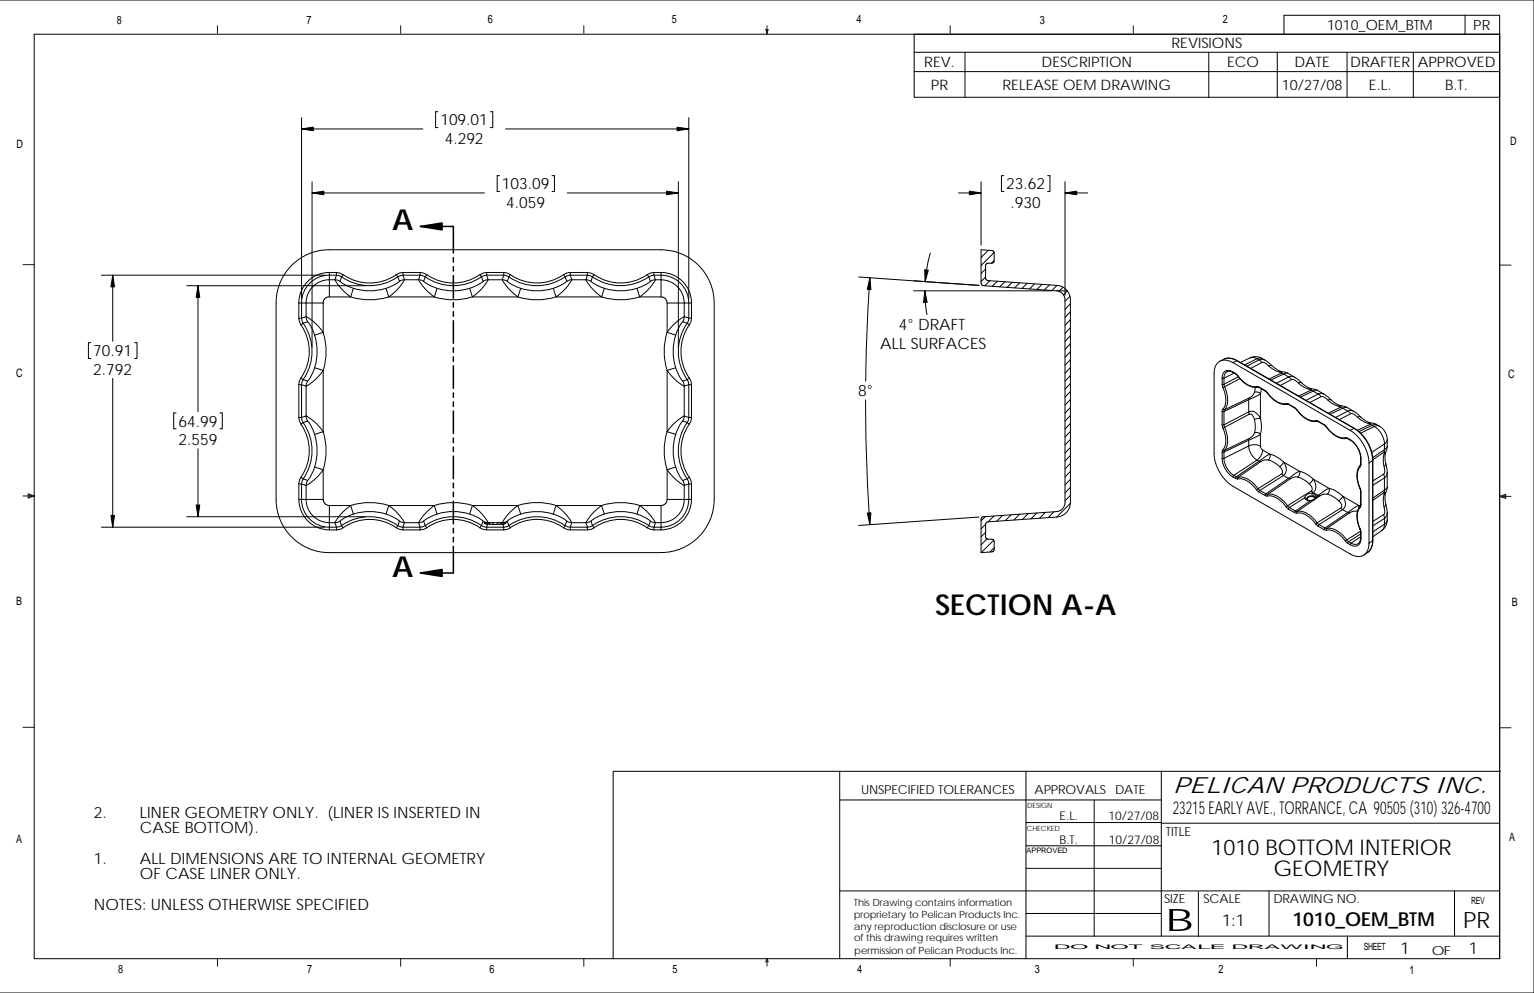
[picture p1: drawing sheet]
<svg xmlns="http://www.w3.org/2000/svg" width="432mm" height="279mm" viewBox="0 0 432 279" stroke-linecap="round" stroke-linejoin="round" font-family="sans-serif">
<g fill="none" stroke="#191924" stroke-width=".28">
<path d="M61.2 7.2v2.2M112.8 7.2v2.2M164.3 7.2v2.2M215.6 8.3h.6l-.3 1.1zM215.7 8.3l.2 1.1M215.9 7.2v2.2M216 8.3l-.1 1.1M267.5 7.2v2.2M319 7.2v2.2M422.1 9.4v260.3M6.5 74.5h3.2M422.1 74.6h3.2"/>
<path d="M6.5 139.6h3.2M7.9 139l1.8 .6-1.8 .5zM7.9 139.3l1.8 .3M9.7 139.6l-1.8 .2M422.1 139.7l1.7 .2M422.1 139.7l1.7-.6v1.2zM422.1 139.7h3.2M423.8 139.4l-1.7 .3M6.5 204.6h3.2M422.1 204.8h3.2M61.2 269.7v2.2M112.8 269.7v2.2"/>
<path d="M164.3 269.7v2.2M215.9 269.7v2.2M215.9 269.7l.3 .9h-.6zM267.5 269.7v2.2M319 269.7v2.2M370.6 269.7v2.2"/>
</g>
<g fill="none" stroke="#000" stroke-width=".28">
<path d="M0 0h431.8v279.4h-431.8M257.3 14.7h164.8M257.3 9.6h164.8v17.8h-164.8zM271.6 14.7v12.7M340.3 14.7v12.7M359.5 14.7v12.7M379.2 14.7v12.7M397.8 14.7v12.7M412.4 4.3v5.4M422.1 9.6h-412.5v260.1h412.5v-265.4h-60.7v5.4M84.9 36.3h34.1M84.9 33.1v50.9"/>
<path d="M123.3 31.4h-.7v4.5h.7M138 31.4h.7v4.5h-.7M142.3 36.3h51.6M193.9 33.1v50.9M257.3 20.2h164.8M87.8 54.3h48.6M87.8 51.1v46.5M140.6 49.4h-.6v4.5h.6M155.4 49.4h.7v4.5h-.7M159.7 54.3h31.2M190.9 51.1v46.5M269.8 54.3h6.4"/>
<path d="M276.2 51.1v17.9M282.6 49.4h-.7v4.5h.7M294.9 49.4h.7v4.5h-.7M299.8 51.1v32M299.8 54.3h6.3M28.6 77.4h62.8M31.7 77.4v18.6M82.1 74.7a14.9 14.9 0 0 1 10.6-4.4h93.4a15 15 0 0 1 14.9 15v55.2a15 15 0 0 1-14.9 15h-93.4a15 15 0 0 1-15-15v-55.2a14.8 14.8 0 0 1 4.4-10.6zM92.7 76.7v.7h2M92.7 76.7a8.6 8.6 0 0 0-8.6 8.6M92.7 76.7h2M94.3 78.7a14.4 14.4 0 0 0 4.4 4.8"/>
<path d="M94.3 78.7h-1.6v-1.3a7.8 7.8 0 0 0-7.8 7.9M94.3 78.7l1.4 .4M94.7 77.4l-.4 1.3M94.7 77.4l1.5 .5M94.7 76.7v.7M94.7 76.7l1 .1 .9 .5M95.7 79.1a14.3 14.3 0 0 0 16.7 0M96.2 77.9l-.5 1.2M96.2 77.9a13.8 13.8 0 0 0 15.8 0M96.6 77.3l-.4 .6M96.6 77.3a13 13 0 0 0 14.9 0M111.5 77.3l.5 .6"/>
<path d="M112 77.9l1.4-.5 .4 1.3M112 77.9l.4 1.2M113.4 76.7v.7h4.8M113.4 76.7h4.8M113.4 76.7l-.9 .1-1 .5M113.8 78.7a13.9 13.9 0 0 1-4.4 4.8M113.8 78.7h4.1M113.8 78.7l-1.4 .4M117.9 78.7a14.1 14.1 0 0 0 4.4 4.8M117.9 78.7l1.4 .4M118.2 77.4l-.3 1.3M118.2 76.7v.7"/>
<path d="M118.2 77.4l1.5 .5M118.2 76.7l1 .1 .9 .5M119.3 79.1a14.3 14.3 0 0 0 16.7 0M119.7 77.9l-.4 1.2M119.7 77.9a13.8 13.8 0 0 0 15.8 0M120.1 77.3l-.4 .6M120.1 77.3a13.1 13.1 0 0 0 15 0M135.1 77.3l.4 .6M135.5 77.9l.5 1.2M137 76.7v.7l-1.5 .5M137 76.7h4.8M137 76.7l-.9 .1-1 .5"/>
<path d="M137.4 78.7a14.1 14.1 0 0 1-4.4 4.8M137.4 78.7h4M137.4 78.7l-1.4 .4M141.4 78.7a14.3 14.3 0 0 0 4.4 4.8M141.4 78.7l1.4 .4M141.8 77.4l-.4 1.3M141.8 77.4h-4.8l.4 1.3M141.8 76.7v.7M141.8 76.7l1 .1 .9 .5M142.8 79.1l1.5 1.1 2.3 .9M143.2 77.9a13.8 13.8 0 0 0 15.9 0M143.3 77.9l-.5 1.2"/>
<path d="M143.7 77.3l-.4 .6-1.5-.5M158.6 77.3a13 13 0 0 1-14.9 0M158.6 77.3l.5 .6M159.1 77.9l.4 1.2M159.5 79.1a14.4 14.4 0 0 1-12.9 2M160.5 76.7v.7l-1.4 .5M160.5 76.7h4.8M160.5 76.7l-.9 .1-1 .5M160.9 78.7a13.9 13.9 0 0 1-4.4 4.8M160.9 78.7h4M160.9 78.7l-1.4 .4M164.9 78.7a14.4 14.4 0 0 0 4.5 4.8"/>
<path d="M164.9 78.7l1.4 .4M165.3 76.7v.7M165.3 77.4l-.4 1.3M165.3 77.4h-4.8l.4 1.3M165.3 76.7l1 .1 .9 .5M166.3 79.1a14.3 14.3 0 0 0 16.8 0M167.2 77.3l-.4 .6-1.5-.5M167.2 77.3a13.1 13.1 0 0 0 15 0M182.2 77.3l.4 .6M182.6 77.9a13.8 13.8 0 0 1-15.8 0l-.5 1.2M182.6 77.9l.5 1.2M184.1 76.7v.7l-1.5 .5"/>
<path d="M184.1 76.7l-.9 .1-1 .5M184.1 76.7h2M184.5 78.7a13.9 13.9 0 0 1-4.4 4.8M184.5 78.7h1.6M184.5 78.7l-1.4 .4M186.1 78.7a6.3 6.3 0 0 1 6.4 6.6h-4.7M186.1 78.7v4.8M186.1 77.4a7.9 7.9 0 0 1 7.8 7.9h.7M186.1 76.7v.7M186.1 77.4h-2l.4 1.3M186.1 77.4v1.3M186.1 76.7a8.6 8.6 0 0 1 8.6 8.6"/>
<path d="M241.7 77.9l33.9 2.4-18.3-1.3M244.9 78.1l-.9 15.3-.3 13.9M261.9 71.2l-1 4-.5 4M277.4 75.7l-1.2 1.3M277.4 77.9l-1.2 1.3M278.2 70.4l-2 2.1M278.6 79l-1.4 1.4M279.8 71.1l-3.6 3.6M279.8 73.3l-.7 .8M280.7 79.1l-1.4 1.5M282.8 79.3l-1.4 1.4M284.9 79.4l-1.4 1.5"/>
<path d="M287 79.6l-1.4 1.4M289.1 79.7l-1.4 1.5M291.2 79.9l-1.4 1.4M25.6 96.4h-.7v4.5h.7M37.9 96.4h.7v4.5h-.7M52.6 80.4h50.2M55.7 80.4v35.4M84.1 85.3h.8M84.1 85.3v4.2M84.7 91.4a13 13 0 0 1 0 15M84.9 85.3v4.2h-.8M84.9 85.3h1.3"/>
<path d="M86.2 85.3h4.8M86.2 89.1a13.4 13.4 0 0 1 4.8 4.4M86.2 85.3v3.8M86.2 89.1l-1.3 .4 .4 1.5-.6 .4-.4-.8-.2-1.1M86.2 89.1l.4 1.4M86.6 90.5a14.4 14.4 0 0 1 0 16.8M86.6 90.5l-1.3 .5a13.8 13.8 0 0 1 0 15.8M91 93.5l-2.4 .8M91 85.3v8.2M91 93.5a17.9 17.9 0 0 1 0 10.7M92.7 83.5v-4.8a6.5 6.5 0 0 0-6.5 6.6M92.7 83.5h6"/>
<path d="M92.7 83.5l-1.1 .4-.5 .6-.1 .8M98.7 83.5a18 18 0 0 0 10.7 0M99.5 81.1l-.8 2.4M108.7 81.1l.7 2.4M109.4 83.5h12.9M122.3 83.5a18 18 0 0 0 10.7 0M123 81.1l-.7 2.4M132.2 81.1l.8 2.4M133 83.5h12.8M146.6 81.1l-.8 2.4M155.7 81.1l.8 2.4M156.5 83.5a17.8 17.8 0 0 1-10.7 0"/>
<path d="M156.5 83.5h12.9M169.4 83.5a18 18 0 0 0 10.7 0M170.1 81.1l-.7 2.4M179.3 81.1l.8 2.4M180.1 83.5h6M186.1 83.5l1.2 .5 .5 1.3M187.8 85.3v8.2M187.8 93.5l2.4 .8M187.8 93.5a17.6 17.6 0 0 0 0 10.7M192.2 90.5l1.2 .5a13.7 13.7 0 0 0 0 15.8M192.2 90.5a14.3 14.3 0 0 0 0 16.8M192.6 89.1a14 14 0 0 0-4.8 4.4"/>
<path d="M192.6 89.1l1.3 .4M192.6 89.1l-.4 1.4M192.6 89.1v-3.8h1.3v4.2M193.9 89.5h.7M193.9 89.5l-.5 1.5 .7 .4M194.1 91.4a13 13 0 0 0-.1 15M194.6 89.5l-.1 1-.4 .9M194.6 85.3v4.2M257.2 81.8h38.9M260.3 81.8l.2 3.8 .4 3M293.3 80l-1.4 1.4M295.4 80.2l-1.4 1.4"/>
<path d="M297.4 81.8l3 .1-1 1.1M297.5 80.3l-1.4 1.4M297.5 80.3l-19.6-1.4-.5-.7v-3.6l.5-.5 1.5-.1 .3-.2 .1-2.8-.4-.5-3.2-.2-.1 9.4 .4 .6 21.1 1.5 1.3 .6 .8 1.3 .1 57.7-.2 .8-.4 .8-.7 .6-1.1 .3M297.5 80.3l.5 .1a4.1 4.1 0 0 1 3.2 2.8l.1 1v57.2l-.1 1.1-1.2 1.9-.9 .6-1 .4-20.3 1.5-.4 .5 .1 3.9 .5 .4h1.4l.4 .5v2.6l-.6 .5M299.2 80.8l-1.1 1.2M301.2 83.4l-1.4 1.4M301.3 85.5l-1.5 1.5M301.3 87.7l-1.5 1.6M301.3 90l-1.5 1.5M301.3 92.2l-1.5 1.6M301.3 94.5l-1.5 1.5M301.3 96.7l-1.5 1.6"/>
<path d="M301.3 99l-1.5 1.5M31.7 106.5v41.8M49.6 116.2h-.7v4.4h.7M61.9 116.2h.7v4.4h-.7M84.1 108.2h.8M84.1 117.5l.2 1 .4 .8 .6-.4M84.1 108.2v9.3M84.7 119.3a13 13 0 0 1 0 15M84.7 106.4l.6 .4M84.7 106.4l-.4 .9-.2 .9M84.9 108.2l1.3 .4M84.9 108.2v9.3h-.8"/>
<path d="M85.3 106.8l1.3 .5M85.3 118.9a13.8 13.8 0 0 1 0 15.8M85.3 106.8l-.4 1.4M86.2 117.1a13.4 13.4 0 0 1 4.8 4.4M86.2 117.1l.4 1.4M86.2 117.1l-1.3 .4 .4 1.4M86.2 108.6v8.5M86.6 118.5l-1.3 .4M86.6 118.5a14.4 14.4 0 0 1 0 16.7M86.6 107.3l-.4 1.3M88.6 103.5l2.4 .7M91 104.2v17.3"/>
<path d="M91 104.2a14 14 0 0 1-4.8 4.4M187.8 104.2a14 14 0 0 0 4.8 4.4M187.8 104.2v17.3M190.2 103.5l-2.4 .7M192.2 118.5l1.2 .4M192.2 118.5a14.3 14.3 0 0 0 0 16.7M192.2 107.3l.4 1.3M192.6 117.1l1.3 .4M192.6 117.1l-.4 1.4M192.6 117.1a14 14 0 0 0-4.8 4.4M192.6 108.6v8.5M193.4 106.8l.7-.4 .4 .8 .1 1"/>
<path d="M193.4 106.8l-1.2 .5M193.4 106.8l.5 1.4M193.4 118.9a13.7 13.7 0 0 0 0 15.8l.7-.4 .4 .9 .1 1M193.4 118.9l.7 .4M193.9 108.2l-1.3 .4M193.9 117.5h.7M193.9 108.2h.7M193.9 117.5l-.5 1.4M193.9 108.2v9.3M194.1 119.3a13 13 0 0 0-.1 15M194.6 117.5l-.1 .9-.4 .9M194.6 108.2v9.3"/>
<path d="M243.6 112.5a500.1 500.1 0 0 0 1.3 35.1M301.3 101.2l-1.5 1.5M301.3 103.5l-1.5 1.5M301.3 105.7l-1.5 1.5M301.3 107.9l-1.5 1.6M301.3 110.2l-1.5 1.5M301.3 112.4l-1.5 1.6M301.3 114.7l-1.5 1.5M301.3 116.9l-1.5 1.5M301.3 119.2l-1.5 1.5M344 108.1l.2 .9M344 119.5l.2 .9"/>
<path d="M344 106.4v1.7M344 115.8v3.7M344 119.5h.5M344.2 109a6 6 0 0 1 0 6.1M344.2 115.1l-.2 .7M344.2 115.1l.5 .2M344.5 119.5l.2 .7M344.7 108.8a6.5 6.5 0 0 1 0 6.5M344.7 108.8l-.5 .2M344.7 115.3l-.2 .5h-.5M344.8 101a4 4 0 0 1 3.5 .5M345.4 104.6l.9-.1 .8 .3"/>
<path d="M345.4 104.6a2.66 2.66 0 0 0-1 1.8h-.4M345.4 104.6h.1M347 104.6a1.84 1.84 0 0 0-2.1-.2 1.84 1.84 0 0 0-.9 2M347 104.6l.7 .5M347 102a3.2 3.2 0 0 0-3.7-.3 3.2 3.2 0 0 0-1.5 3.4v22.6a11.7 11.7 0 0 0 5.2 9.1l33 19.1a3.2 3.2 0 0 0 3.8 .3 3.2 3.2 0 0 0 1.6-3.4M347 102l33 19.1M347 104.6l.1 .2M347.1 104.8l.7 .4M347.4 105l-2.9 1.4v1.7h-.5M347.7 105.1l.7 .6M347.7 105.1l.1 .1M347.8 105.2l.6 .5"/>
<path d="M347.8 105.2h.1M348.1 101.5l-1.1 .5M348.1 101.5l33 19M348.1 101.5a3.8 3.8 0 0 0-3.5-.5l-1.1 .6M348.3 101.5h-.2M348.3 101.5l33 19M348.4 105.7a6.4 6.4 0 0 0 5.7 3.2M348.4 105.7a6 6 0 0 0 5.3 3M348.4 105.7h.1M348.6 106l-4.1 2.1 .2 .7M349 106.5l-4.3 2.3M351.5 112.5v3.4l-7 3.6"/>
<path d="M351.5 112.5l-7 3.3v3.7M351.6 116.5a1.82 1.82 0 0 1 1.6 2.1 4.2 4.2 0 0 1-1.3 4.7l-7.2 3.4M351.6 116.5l-.1-.5a2.47 2.47 0 0 1 3.3 1.8l-1.7 .2M351.6 116.5l-6.9 3.7M351.6 112l-.1 .5M351.9 100.7l-2.8 1.3M351.9 100.7a4.7 4.7 0 0 1 5.2 1.3l2.2 1.9 1.5 .7M351.9 100.7l1.1-.1a1.24 1.24 0 0 0 1.6 .1l.7 .2M353.1 110.4l.9-.1 .8 .4-.9 .7-2.4 1.1M353.3 109a3.1 3.1 0 0 1-1.7 3l-6.9 3.3M353.7 108.7l.4 .2M353.7 108.7l.7 .2"/>
<path d="M354.1 108.9l.4 .2M354.4 108.9l.1 .2M354.4 108.9l1.7 1M354.4 101.3l.8 .7M354.4 101.3l-3.4 1.7M354.4 101.3l-.6-.4-3.4 1.8M354.4 101.3l.7-.2 1.1 .3M354.5 109.1l1.7 .9M355 109.4l-.2 1.3v7.1a8.3 8.3 0 0 1 0 4.3v3.6l.2 .4 .4 .5 2.1 1.2a8.1 8.1 0 0 1 3.8 2.2l4.5 2.6a8 8 0 0 1 3.8 2.2l4.6 2.6a7.9 7.9 0 0 1 3.8 2.2l4.9 2.7M355.2 102h.7l1.3 1M355.2 102l-3.1 1.7M356.1 109.9l.1 .1"/>
<path d="M356.1 109.9l.6 .6M356.2 110l.5 .6M356.2 110h.1M356.7 110.6a6.4 6.4 0 0 0 5.7 3.1M356.7 110.5v.1M356.7 110.5a6 6 0 0 0 5.3 3M357.2 103l1.6 1.2 1.3 .5M358 102.9l-.8 .1M360.1 104.7l.7 .1-.3 .3M360.5 105.1l-3.3 1.5M360.8 104.6l1.6 .4M360.8 104.6l-.7 .1"/>
<path d="M362 113.5l.4 .2M362 113.5l.7 .2M362.4 113.7l.4 .2M362.4 105l2.6 1.5 1.3 1.2M362.4 105l-.1-.1a1.81 1.81 0 0 1-1.8 .2M362.7 113.7l.1 .2M362.7 113.7l1.7 1M362.7 106.1l.8 .7M362.7 106.1l-3.4 1.7M362.7 106.1l-1.4-.9-3.6 1.7M362.7 106.1l.8-.2 1 .3M362.8 113.9l1.7 .9"/>
<path d="M363.5 106.8l-3.1 1.7M363.5 106.8h.7l1.3 1M364.4 114.7l.1 .1M364.4 114.7l.7 .6M364.5 114.8l.5 .6M365 115.4a6.3 6.3 0 0 0 5.7 3.2M365.1 115.3l-.1 .1M365.1 115.3a6 6 0 0 0 5.3 3M365.5 107.8l1.6 1.2 1.3 .5M366.4 107.7l1.3 1 1.5 .7M366.4 107.7l-.9 .1M368.4 109.5l.7 .1-.2 .3"/>
<path d="M368.9 109.9l-3.4 1.5M369.2 109.4l-.8 .1M369.2 109.4l1.6 .4M370.4 118.3l.3 .3M370.4 118.3l.6 .2M370.7 118.6l.4 .1M370.8 109.8l-.2-.1a1.85 1.85 0 0 1-1.7 .2M370.8 109.8l2.5 1.5 1.4 1.2M371 118.5l.1 .2M371 118.5l1.7 1M371.1 110.9l.7-.2 1 .3M371.1 110.9l.8 .7"/>
<path d="M371.1 110.9l-3.5 1.7M371.1 110.9l-1.4-.9-3.6 1.7M371.1 118.7l1.7 .9M371.9 111.6l-3.2 1.7M371.9 111.6h.7l1.2 1M372.7 119.5l.1 .1M372.7 119.5l.7 .6M372.8 119.6l.6 .6M373.8 112.6l1.2 .9 1.7 .8M374.7 112.5l-.9 .1M374.7 112.5a6.4 6.4 0 0 0 2.8 1.7M376.7 114.3l.8 .2-.3 .2"/>
<path d="M377.2 114.7l-3.4 1.5M377.5 114.2l-.8 .1M377.5 114.2l1.6 .4M379.1 114.6h-.2a1.92 1.92 0 0 1-1.7 .1M379.1 114.6l2.6 1.5 1.3 1.2M379.4 115.7l.7-.2 1 .3M379.4 115.7l-1.4-.8-3.6 1.6M379.4 115.7l.8 .7M379.4 115.7l-3.4 1.8M380.2 116.4l-3.2 1.7M380.2 116.4l.9 .2 1 .8M382.1 117.4l1.7 1.2 1.3 .5"/>
<path d="M383 117.3l-.9 .1M383 117.3a6.4 6.4 0 0 0 2.8 1.7M385.1 119.1l.7 .2-.3 .2M385.5 119.5l-3.4 1.6M385.8 119l-.7 .1M385.8 119l1.6 .4M386.9 120l-.6-.3-3.8 1.7M386.9 120l-3.9 1.9M386.9 120a6.2 6.2 0 0 1 2.8 4.9M387.4 119.4h-.1a1.88 1.88 0 0 1-1.8 .1M387.4 119.4l.9 .5M388.3 119.9l-.7-.1-.7 .2"/>
<path d="M388.3 119.9a4.5 4.5 0 0 1 2.2 3.8M55.7 126.3v19.1M84.1 136.2h.8M84.7 134.3l.6 .4M84.7 134.3l-.4 .9-.2 1M84.9 136.2l1.3 .4M84.9 136.2v4.3h-.8v-4.3M85.3 134.7l1.3 .5M85.3 134.7l-.4 1.5M86.2 136.6v3.9h-1.3a7.8 7.8 0 0 0 7.8 7.9M86.6 135.2l-.4 1.4M88.6 131.4l2.4 .8"/>
<path d="M91 121.5l-2.4 .7M91 132.2a14 14 0 0 1-4.8 4.4M91 132.2v8.3M91 121.5a17.9 17.9 0 0 1 0 10.7M187.8 132.2a14 14 0 0 0 4.8 4.4M187.8 121.5l2.4 .7M187.8 121.5a17.6 17.6 0 0 0 0 10.7M187.8 132.2v8.3M190.2 131.4l-2.4 .8M192.2 135.2l1.2-.5 .5 1.5h.7M192.2 135.2l.4 1.4M192.6 136.6l1.3-.4v4.3"/>
<path d="M192.6 136.6v3.9M194.6 136.2v4.3M301.3 121.4l-1.5 1.5M301.3 123.7l-1.5 1.5M301.3 125.9l-1.5 1.5M301.3 132.7l-1.5 1.5M301.3 134.9l-1.5 1.5M301.3 137.1l-1.5 1.6M301.3 139.4l-1.5 1.5M301.3 128.2l-1.5 1.5M301.3 130.4l-1.5 1.5M344 127.2v1.7"/>
<path d="M344 128.9a6.7 6.7 0 0 0 3 5.3M344 128.9l.5 .1M344.2 120.4a6 6 0 0 1 0 6.1M344.2 126.5l-.2 .7M344.2 126.5l.5 .2M344.5 129a6.1 6.1 0 0 0 2.8 4.8l-.3 .4M344.7 120.2a6.5 6.5 0 0 1 0 6.5M344.7 120.2l-.5 .2M344.7 126.7l-.2 .5h-.5M347 134.2l.7 .4M347.7 134.6l.7 .2M348.4 134.8a6 6 0 0 1 5.3 3"/>
<path d="M348.5 134.3a6.4 6.4 0 0 1 5.6 3.2M348.5 134.3l-.1 .5M351.5 125.5a5.1 5.1 0 0 0 2.3 4l-6.5 4.3 1.2 .5M351.5 125.5l1.4-.4 1.9 .4M351.5 125.5l-7 3.5M351.5 123.9v1.6M351.5 123.9l-7 3.3v1.8M351.6 123.4l-.1 .5M353.1 121.8l.9-.1 .8 .4-.9 .7-2.4 1.1M353.7 137.8l.7 .7M354.1 137.5l.5 .5M354.1 137.5l-.4 .3"/>
<path d="M354.4 138.5l1.7 .9M354.4 129.8l.5 .1M354.4 129.8l-6.4 4.4-.3 .4M354.6 138l2.2 1.1M354.6 138l-.2 .5M354.9 129.9a3.6 3.6 0 0 1 4.5 .8 2.69 2.69 0 0 1 1.5 2.5l-6.8 4.3M354.9 129.9l-6.4 4.4M355.4 126.6l-.6 1.8-1 1.1 .6 .3M356.1 139.4l.6 .2M356.7 139.6a6 6 0 0 1 5.3 3M356.8 139.1l-.1 .5M356.8 139.1a6.4 6.4 0 0 1 5.6 3.2"/>
<path d="M357 129.4l.5-.7v-.9l-1.1 .5-2 1.5M360.2 131.3l1.1-1.3a2.72 2.72 0 0 1 0 3.8M360.8 133.3l.5 .5M361.3 133.8l-6.7 4.2M361.3 133.8l1.4 .8M362.7 134.6l.5 .1M362.7 134.6l-6.4 4.4-.2 .4M363.2 134.7a3.6 3.6 0 0 1 4.6 .8 2.79 2.79 0 0 1 1.5 2.5l-6.9 4.3M363.2 134.7l-6.4 4.4M365.3 134.2a1.28 1.28 0 0 0 .4-1.5l-3 1.9M368.5 136.1l1.1-1.3a2.75 2.75 0 0 1 0 3.8M369.1 138.1l.5 .5"/>
<path d="M369.3 139.6a.97 .97 0 0 0-1.4 .8M369.3 139.6l.5 .1M369.4 138.7a1.98 1.98 0 0 0-2.2 1.4M369.4 138.7l.7 .2M369.4 138.7l-.1 .9M369.6 138.6l-.2 .1M369.6 138.6l.5 .3M369.8 139.7l.3 .1M370.1 138.9l.4 .2M370.1 138.9l-.3 .8M370.5 139.1l.5 .3M370.5 139.1l.3 .4"/>
<path d="M370.5 139.1l-.4 .7M370.8 139.5l-.6 .9-1.5 .6M370.8 139.5l-.6 .6-.1-.3M371 139.4l-.2 .1M371 139.4l.5 .1M371.5 139.5a3.6 3.6 0 0 1 4.6 .8 2.75 2.75 0 0 1 1.5 2.5l-6.8 4.3M371.5 139.5l-6.3 4.4M373.4 120.2a6.3 6.3 0 0 0 5.6 3.2M373.4 120.1v.1M373.4 120.1a6 6 0 0 0 5.3 3M373.6 139l.5-.7 .1-.9-1.1 .5-2.1 1.5M378.7 123.1l.3 .3"/>
<path d="M378.7 123.1l.6 .2M379 123.4l.4 .1M379.3 123.3l.1 .2M379.3 123.3l.7 .4M379.4 123.5l.7 .4M380 123.7l.1 .2M380 123.7a6.7 6.7 0 0 1 3.1 5.2M380 121.1a11.7 11.7 0 0 1 5.4 9.2M380.1 123.9a6.3 6.3 0 0 1 2.9 4.9M381.1 120.5a11.5 11.5 0 0 1 5.3 9.1M381.1 120.5h.2M381.1 120.5l-1.1 .6"/>
<path d="M381.3 120.5a11.3 11.3 0 0 1 5.1 9M382.8 137.5h.1M382.8 137.5l.2 .7M382.9 131.3v-.4a6.4 6.4 0 0 0-.1 6.6M382.9 137.5l.2 .8M382.9 131.3a6 6 0 0 0 0 6.2M383 130.5l-.1 .4M383 138.2l.1 .1M383 130.5l.1 .2M383 128.8l.1 .1M383 128.8v1.7M383 138.2v3.7"/>
<path d="M383.1 130.7l-.2 .6M383.1 128.9v1.8M383.1 138.3v3.8M385.4 130.3v22.5M386.4 129.6l-1 .7M386.4 129.5v.1M386.4 129.5v22.6M389.5 138.7l.3-.2-.2 .8M389.5 127.3l-3.1 2.1M389.5 138.7l-3.1 2.1M389.5 127.3l.3-.2-.2 .7M389.5 133.4l.2 1.1-3.3 2"/>
<path d="M389.5 133.4l-3.1 1.9M389.6 139.3l-.2 1.3 .2 2M389.6 127.8l-.2 1.4 .2 2M389.6 131.2l.2 1.4-.3 .8M389.7 126.5l-.2 .8M389.7 137.9l-.2 .8M389.7 137.9l-3.3 2.2M389.7 124.9v1.6M389.7 126.5l-3.3 2.3M389.7 124.9l-3.6 2.4M390.1 127.3l-.5 .5M390.1 138.7l-.5 .6"/>
<path d="M390.1 138.7a6 6 0 0 0 0 3.2M390.1 127.3a6 6 0 0 0 0 3.2M390.1 130.5l-.5 .7M390.1 130.5l.4 2.4M390.5 132.9l-.2 .9-.6 .7v3.4M390.5 137.1l-.8 .8M390.5 123.7l-.3 .7-.5 .5M390.5 125.6l-.8 .9M390.5 132.9v4.2M390.5 137.1l-.4 1.6M390.5 123.7v1.9M390.5 125.6l-.4 1.7"/>
<path d="M28.6 148.3h62.8M52.6 145.4h50.2M84.1 140.5a8.6 8.6 0 0 0 8.6 8.6M91 140.5h-4.8a6.5 6.5 0 0 0 6.5 6.6M91 140.5l.4 1.2 .7 .4 .6 .1M92.7 142.2v4.9M92.7 142.2h6M92.7 148.3v.8M92.7 148.3h2M92.7 147.1h1.6M92.7 147.1v1.2M92.7 149.1h2"/>
<path d="M94.3 147.1l.4 1.2M94.7 148.3v.8M95.7 146.6a14.2 14.2 0 0 1 16.7 0M95.7 146.6l.5 1.3M95.7 146.6l-1.4 .5M96.2 147.9l-1.5 .4M96.2 147.9a13.7 13.7 0 0 1 15.8 0l-.5 .6M96.2 147.9l.4 .6M96.6 148.5a13 13 0 0 1 14.9 0M96.6 148.5l-.9 .5-1 .1M98.7 142.2a13.8 13.8 0 0 0-4.4 4.9M98.7 142.2l.8 2.5"/>
<path d="M98.7 142.2a17.6 17.6 0 0 1 10.7 0M109.4 142.2l-.7 2.5M109.4 142.2a14.4 14.4 0 0 1 4.4 4.9M109.4 142.2h12.9M111.5 148.5l1 .4 .9 .2M112.4 146.6l-.4 1.3 1.4 .4v.8M112.4 146.6l1.4 .5M113.4 149.1h4.8M113.8 147.1l-.4 1.2h4.8v.8M113.8 147.1h4.1M117.9 147.1l.3 1.2 1.5-.4M119.3 146.6a14.2 14.2 0 0 1 16.7 0"/>
<path d="M119.3 146.6l-1.4 .5M119.3 146.6l.4 1.3M119.7 147.9a13.7 13.7 0 0 1 15.8 0M119.7 147.9l.4 .6M120.1 148.5a13 13 0 0 1 15 0M120.1 148.5l-.9 .5-1 .1M122.3 142.2a13.9 13.9 0 0 0-4.4 4.9M122.3 142.2l.7 2.5M122.3 142.2a17.6 17.6 0 0 1 10.7 0M133 142.2a14.2 14.2 0 0 1 4.4 4.9M133 142.2h12.8M133 142.2l-.8 2.5"/>
<path d="M135.1 148.5l.9 .4 1 .2M135.5 147.9l1.5 .4M135.5 147.9l-.4 .6M136 146.6l-.5 1.3M136 146.6l1.4 .5M136.6 147.3l.6 .2M137 148.3h4.8v.8M137 148.3v.8M137 149.1h4.8M137.2 147.5h4.3M137.2 147.5l-.2 .8M137.4 147.1h1.3l.2 .5"/>
<path d="M137.4 147.1l.5 .5M137.4 147.1h-1.2l1 .4M137.4 147.1h4M137.4 147.1h.1M141.4 147.1l-.5 .5M141.4 147.1h-1.4l-.1 .5M141.4 147.1h1.1l-1 .4M141.4 147.1h.1M141.5 147.5h.1M141.5 147.5l.3 .8 1.5-.4M141.7 147.5h-.2M142.2 147.3l-.2 .1"/>
<path d="M142.8 146.6l-1.4 .5M142.8 146.6l.5 1.3M143.3 147.9l.4 .6-1 .5-.9 .1M143.3 147.9a13.7 13.7 0 0 1 15.7 0M143.7 148.5a13 13 0 0 1 14.9 0M145.8 142.2a17.7 17.7 0 0 1 10.7 0M145.8 142.2a13.9 13.9 0 0 0-4.4 4.9M145.8 142.2l.8 2.5M155.7 144.7a14.2 14.2 0 0 0-12.9 1.9M155.7 144.7l2.4 .9 1.4 1M156.5 142.2h12.9M156.5 142.2l-.8 2.5"/>
<path d="M156.5 142.2a14.6 14.6 0 0 1 4.4 4.9M158.6 148.5l.9 .4 1 .2M159.1 147.9l1.4 .4M159.1 147.9l-.5 .6M159.5 146.6l1.4 .5M159.5 146.6l-.4 1.3M160.5 148.3v.8M160.5 149.1h4.8M160.9 147.1l-.4 1.2M160.9 147.1h4M164.9 147.1l.4 1.2h-4.8M166.3 146.6l-1.4 .5"/>
<path d="M166.3 146.6a14.2 14.2 0 0 1 16.8 0M166.3 146.6l.5 1.3-1.5 .4v.8M167.2 148.5a13 13 0 0 1 15 0M167.2 148.5l-.9 .5-1 .1M169.4 142.2a14.1 14.1 0 0 0-4.5 4.9M169.4 142.2l.7 2.5M169.4 142.2a17.6 17.6 0 0 1 10.7 0M180.1 142.2l-.8 2.5M180.1 142.2h6M180.1 142.2a14 14 0 0 1 4.4 4.9M182.2 148.5l.9 .4 1 .2M183.1 146.6l-.5 1.3a13.7 13.7 0 0 0-15.8 0l.4 .6"/>
<path d="M183.1 146.6l1.4 .5M184.1 149.1h2M184.5 147.1h1.6v1.2h-2v.8M184.5 147.1l-.4 1.2-1.5-.4-.4 .6M187.8 140.5h4.8M187.8 140.5l-.5 1.2-.6 .4-.6 .1M192.6 140.5h1.3M192.6 140.5a6.6 6.6 0 0 1-6.5 6.6v-4.9M193.9 140.5h.7M193.9 140.5a7.9 7.9 0 0 1-7.8 7.9v.7M194.6 140.5a8.6 8.6 0 0 1-8.5 8.6M275.6 145.5l-33.9 2.3"/>
<path d="M277.4 145.4l-1.2 1.2M277.4 147.5l-1.2 1.3M277.4 149.8l-1.2 1.3M277.8 151.6l-1.6 1.7M279.7 152l-3.5 3.5M279.8 145.2l-1.6 1.6M279.8 154.1l-1.2 1.2M282.2 145l-1.6 1.7M284.6 144.8l-1.6 1.7M287 144.7l-1.6 1.6M289.4 144.5l-1.6 1.7M291.8 144.3l-1.6 1.7"/>
<path d="M294.3 144.2l-1.7 1.6M296.7 144l-1.7 1.6M297.4 144l-20.9 1.5-.3 .5v9.5l3.1-.2M301.3 141.6l-3.8 3.9M362 142.6l.7 .7M362.4 142.3l.5 .5M362.4 142.3l-.4 .3M362.7 143.3l1.7 .9M362.9 142.8l-.2 .5M362.9 142.8l1.8 1M364.4 144.2l.7 .2M364.7 143.8l-.3 .4"/>
<path d="M364.7 143.8l.5 .1M365.1 144.4a6.1 6.1 0 0 1 5.3 3M365.2 143.9a6.4 6.4 0 0 1 5.6 3.2M365.2 143.9l-.1 .5M367.2 140.1l.7 .7 .8 .2M367.2 140.1l-4.3 2.7M367.2 140.1l.7 .3M368.7 141l-4 2.8M368.8 140.8l-.1 .2M370.2 140.2a1.45 1.45 0 0 0-2.3 .2M370.3 140.2l-.1 .1a1.63 1.63 0 0 1-2.3 .1M370.4 147.4l.6 .7"/>
<path d="M370.8 147.1l-.4 .3M370.8 147.1l.5 .5M371 148.1l1.7 .9M371.3 147.6l1.7 1M371.3 147.6l-.3 .5M372.7 149l.7 .2M373 148.6l.5 .1M373 148.6l-.3 .4M373.4 149.2a6.1 6.1 0 0 1 5.3 3M373.5 148.7a6.4 6.4 0 0 1 5.6 3.2M373.5 148.7l-.1 .5M376.9 140.9l1.1-1.3a2.72 2.72 0 0 1-.1 3.8"/>
<path d="M377.4 142.9l.5 .5M377.9 143.4l1.4 .8M377.9 143.4l-6.6 4.2M378.7 152.2l.6 .7M379.1 151.9l-.4 .3M379.1 151.9l.5 .5M379.3 144.2l.5 .1M379.3 152.9l.7 .4M379.3 144.2l-6.3 4.4M379.6 152.4l-.3 .5M379.8 144.3l-6.3 4.4M382.1 143.9a2.69 2.69 0 0 0-2.3 .4"/>
<path d="M382.2 143.7l-.3 .1M382.4 153l-.9 .2-1.2-.4-.3 .5M382.5 142.8v-.6l-.6 .3-2.6 1.7M382.8 148.8h.1M382.8 148.9l.2 .7M382.9 142.3v.4M382.9 142.3a6.4 6.4 0 0 0-.1 6.5M382.9 148.8l.2 1M382.9 142.7a6 6 0 0 0 0 6.1M383 149.5l-3.9 2.4M383 141.9l-.1 .4M383 151l-2.7 1.8-.7-.4"/>
<path d="M383 150.3l-3.4 2.1M383 141.9l.1 .2M383 151.4l.1 .1M383 149.6l.1 .2M383 151.4l-.2 .9-.4 .7M383 149.6v1.8M383.1 151.5a1.86 1.86 0 0 1-.9 2 1.86 1.86 0 0 1-2.2-.2M383.1 142.1l-.2 .6M383.1 149.8v1.7M386.4 152.1a4 4 0 0 1-2.4 4M386.4 152.1l-1 .7M386.4 152.1v-.1a4 4 0 0 1-1.4 3.4"/>
<path d="M389.5 144.8l-3.1 1.9M389.5 144.8l.2 1.1-3.3 2.1M389.6 142.6l.2 1.4-.3 .8M389.7 147.5l-.4 1.5-2.9 2M389.7 147.5l-3.3 2.1M390.1 141.9l-.5 .7M390.1 141.9l.4 2.4M390.5 144.3l-.2 .9-.6 .7v1.6M390.5 146.3l-.3 .7-.5 .5M390.5 146.3a3.5 3.5 0 0 1-1.5 2.9M390.5 144.3v2M236.4 217v52.7"/>
<path d="M288.8 217v52.7M326.9 217v46.4M422.4 217h-249.8v52.7M236.4 225.1h90.5M288.8 238h38.1M288.8 231.4h38.1M308 225.1v38.4M326.9 231.6h95.2M236.4 250.7h185.7M288.8 244.3h38.1M288.8 257h38.1M337.3 250.9v12.7"/>
<path d="M357.2 250.7v12.7M409.4 250.7v12.7M288.8 263.4h133.3M379.3 263.4v6.3"/>
</g>
<g fill="#000" stroke="#000" stroke-width=".28">
<path d="M84.9 36.3l3.3-.5v1z" fill-rule="evenodd"/>
<path d="M190.6 35.8l3.3 .5-3.3 .5z" fill-rule="evenodd"/>
<path d="M87.8 54.3l3.3-.5v1z" fill-rule="evenodd"/>
<path d="M187.6 53.8l3.3 .5-3.3 .5z" fill-rule="evenodd"/>
<path d="M272.9 53.8l3.3 .5-3.3 .5z" fill-rule="evenodd"/>
<path d="M299.8 54.3l3.3-.5v1z" fill-rule="evenodd"/>
<path d="M31.7 77.4l.5 3.3h-1z" fill-rule="evenodd"/>
<path d="M244.9 78.1l.3 3.4-1.1-.1z" fill-rule="evenodd"/>
<path d="M260.3 75.9l1 .1-.9 3.2z" fill-rule="evenodd"/>
<path d="M55.7 80.4l.5 3.3h-1z" fill-rule="evenodd"/>
<path d="M260.3 81.8l.7 3.3-1 .1z" fill-rule="evenodd"/>
<path d="M31.2 145h1l-.5 3.3z" fill-rule="evenodd"/>
<path d="M55.2 142.1h1l-.5 3.3z" fill-rule="evenodd"/>
<path d="M244.1 144.4l1.1-.1-.3 3.3z" fill-rule="evenodd"/>
</g>
<path d="M118.3 63.7l6.1-1v2zM118.3 161.2l6.1-1v2z" fill="#000" stroke="#000" stroke-width=".42"/>
<g fill="none" stroke="#000" stroke-width=".42">
<path d="M118.3 63.7h9.3v7.5M127.6 72.5v1.2M127.6 75v1.3M127.6 77.5v6.4M127.6 85.2v1.2M127.6 87.7v1.3M127.6 90.2v6.4M127.6 97.9v1.2M127.6 100.4v1.3M127.6 102.9v6.4M127.6 110.6v1.2M127.6 113.1v1.3"/>
<path d="M127.6 115.6v6.4M127.6 123.3v1.2M127.6 125.8v1.3M127.6 128.3v6.4M127.6 136v1.2M127.6 138.5v1.3M127.6 153.7v7.5h-9.3M127.6 141v6.4M127.6 148.7v1.2M127.6 151.2v1.3"/>
</g>
<text font-size="8.7" x="328.1" y="262">B</text>
<g font-size="8.1">
<text x="110.4" y="64.8">A</text>
<text x="110.4" y="162.3">A</text>
<text x="263.2" y="173.1">SECTION A-A</text>
</g>
<text font-size="6.6" x="330.2" y="223.1">PELICAN PRODUCTS INC.</text>
<text font-size="6.3" x="411.8" y="261.2">PR</text>
<g font-size="6.1">
<text x="341" y="240.5">1010 BOTTOM INTERIOR</text>
<text x="358.5" y="246.4">GEOMETRY</text>
</g>
<text font-size="5.4" x="363.8" y="260.6">1010_OEM_BTM</text>
<text font-size="5" x="330.1" y="228.9">23215 EARLY AVE., TORRANCE, CA 90505 (310) 326-4700</text>
<g font-size="4.7">
<text x="344" y="260.6">1:1</text>
<text x="394.3" y="268.3">1</text>
<text x="413.4" y="268.4">1</text>
</g>
<g font-size="4.4">
<text x="124" y="35.3">109.01</text>
<text x="125.2" y="40.6">4.292</text>
<text x="141.3" y="53.3">103.09</text>
<text x="283.2" y="53.3">23.62</text>
<text x="142.5" y="58.5">4.059</text>
<text x="284.5" y="58.5">.930</text>
<text x="253" y="92.8">4° DRAFT</text>
<text x="26.2" y="100.3">70.91</text>
<text x="247.8" y="98.1">ALL SURFACES</text>
<text x="26.2" y="105.5">2.792</text>
<text x="241.6" y="111.5">8°</text>
<text x="50.2" y="125.3">2.559</text>
<text x="50.2" y="120.1">64.99</text>
<text x="26.4" y="230.1">2.</text>
<text x="39.3" y="230.1">LINER GEOMETRY ONLY. (LINER IS INSERTED IN</text>
<text x="39.3" y="234.4">CASE BOTTOM).</text>
<text x="26.4" y="243">1.</text>
<text x="39.3" y="243">ALL DIMENSIONS ARE TO INTERNAL GEOMETRY</text>
<text x="39.3" y="247.3">OF CASE LINER ONLY.</text>
<text x="26.4" y="256.1">NOTES: UNLESS OTHERWISE SPECIFIED</text>
</g>
<g font-size="4.1">
<text x="329.8" y="13.6">REVISIONS</text>
<text x="260.2" y="18.9">REV.</text>
<text x="293.2" y="18.9">DESCRIPTION</text>
<text x="345.4" y="18.9">ECO</text>
<text x="364.4" y="18.9">DATE</text>
<text x="380.1" y="18.9">DRAFTER APPROVED</text>
<text x="262" y="25.2">PR</text>
<text x="282.2" y="25.2">RELEASE OEM DRAWING</text>
<text x="360.8" y="25.2">10/27/08</text>
<text x="385.3" y="25.2">E.L.</text>
<text x="406.8" y="25.2">B.T.</text>
</g>
<g font-size="4">
<text x="373.5" y="8.4">1010_OEM_BTM</text>
<text x="414.7" y="8.4">PR</text>
</g>
<g font-size="3.5">
<text x="242.4" y="223.5">UNSPECIFIED TOLERANCES</text>
<text x="291.2" y="223.5">APPROVALS DATE</text>
<text x="328.1" y="235.3">TITLE</text>
<text x="327.7" y="254.2">SIZE</text>
<text x="338.8" y="254.2">SCALE</text>
<text x="358.5" y="254.2">DRAWING NO.</text>
<text x="403" y="268.7">OF</text>
</g>
<g font-size="3.4">
<text x="298.3" y="230.6">E.L.</text>
<text x="312.1" y="230.6">10/27/08</text>
<text x="298.2" y="237.4">B.T.</text>
<text x="312.1" y="237.4">10/27/08</text>
</g>
<g font-size="3.3">
<text x="32.9" y="6.6">8</text>
<text x="86.3" y="6.7">7</text>
<text x="137.3" y="6.5">6</text>
<text x="189.1" y="6.5">5</text>
<text x="241.1" y="6.5">4</text>
<text x="292.7" y="6.7">3</text>
<text x="344.2" y="6.5">2</text>
<text x="4.6" y="41.5">D</text>
<text x="425.1" y="40.7">D</text>
<text x="4.6" y="106.2">C</text>
<text x="424.5" y="106.3">C</text>
<text x="4.6" y="170.2">B</text>
<text x="425.6" y="170.5">B</text>
<text x="4.6" y="237.2">A</text>
<text x="424.8" y="236.7">A</text>
<text x="33.3" y="273.8">8</text>
<text x="86.4" y="273.8">7</text>
<text x="137.8" y="273.8">6</text>
<text x="189.3" y="273.9">5</text>
<text x="241.3" y="273.8">4</text>
<text x="291.3" y="273.8">3</text>
<text x="343" y="273.8">2</text>
<text x="396.8" y="274.1">1</text>
</g>
<g font-size="2.8">
<text x="240.3" y="254.8">This Drawing contains information</text>
<text x="414.1" y="254.3">REV</text>
<text x="240.3" y="258.3">proprietary to Pelican Products Inc.</text>
<text x="240.3" y="261.7">any reproduction disclosure or use</text>
<text x="240.4" y="264.9">of this drawing requires written</text>
<text x="240.5" y="268.4">permission of Pelican Products Inc.</text>
<text x="383.9" y="267.4">SHEET</text>
</g>
<text font-size="2.1" x="288.9" y="240.1">APPROVED</text>
<g font-size="2">
<text x="289.1" y="227.4">DESIGN</text>
<text x="289" y="233.7">CHECKED</text>
</g>
<g font-size="1.8">
<text x="296.6" y="267.1">DO</text>
<text x="308.1" y="267.1">NOT</text>
<text x="323.6" y="267.1">SCALE</text>
<text x="346.7" y="267.1">DRAWING</text>
</g>
</svg>
